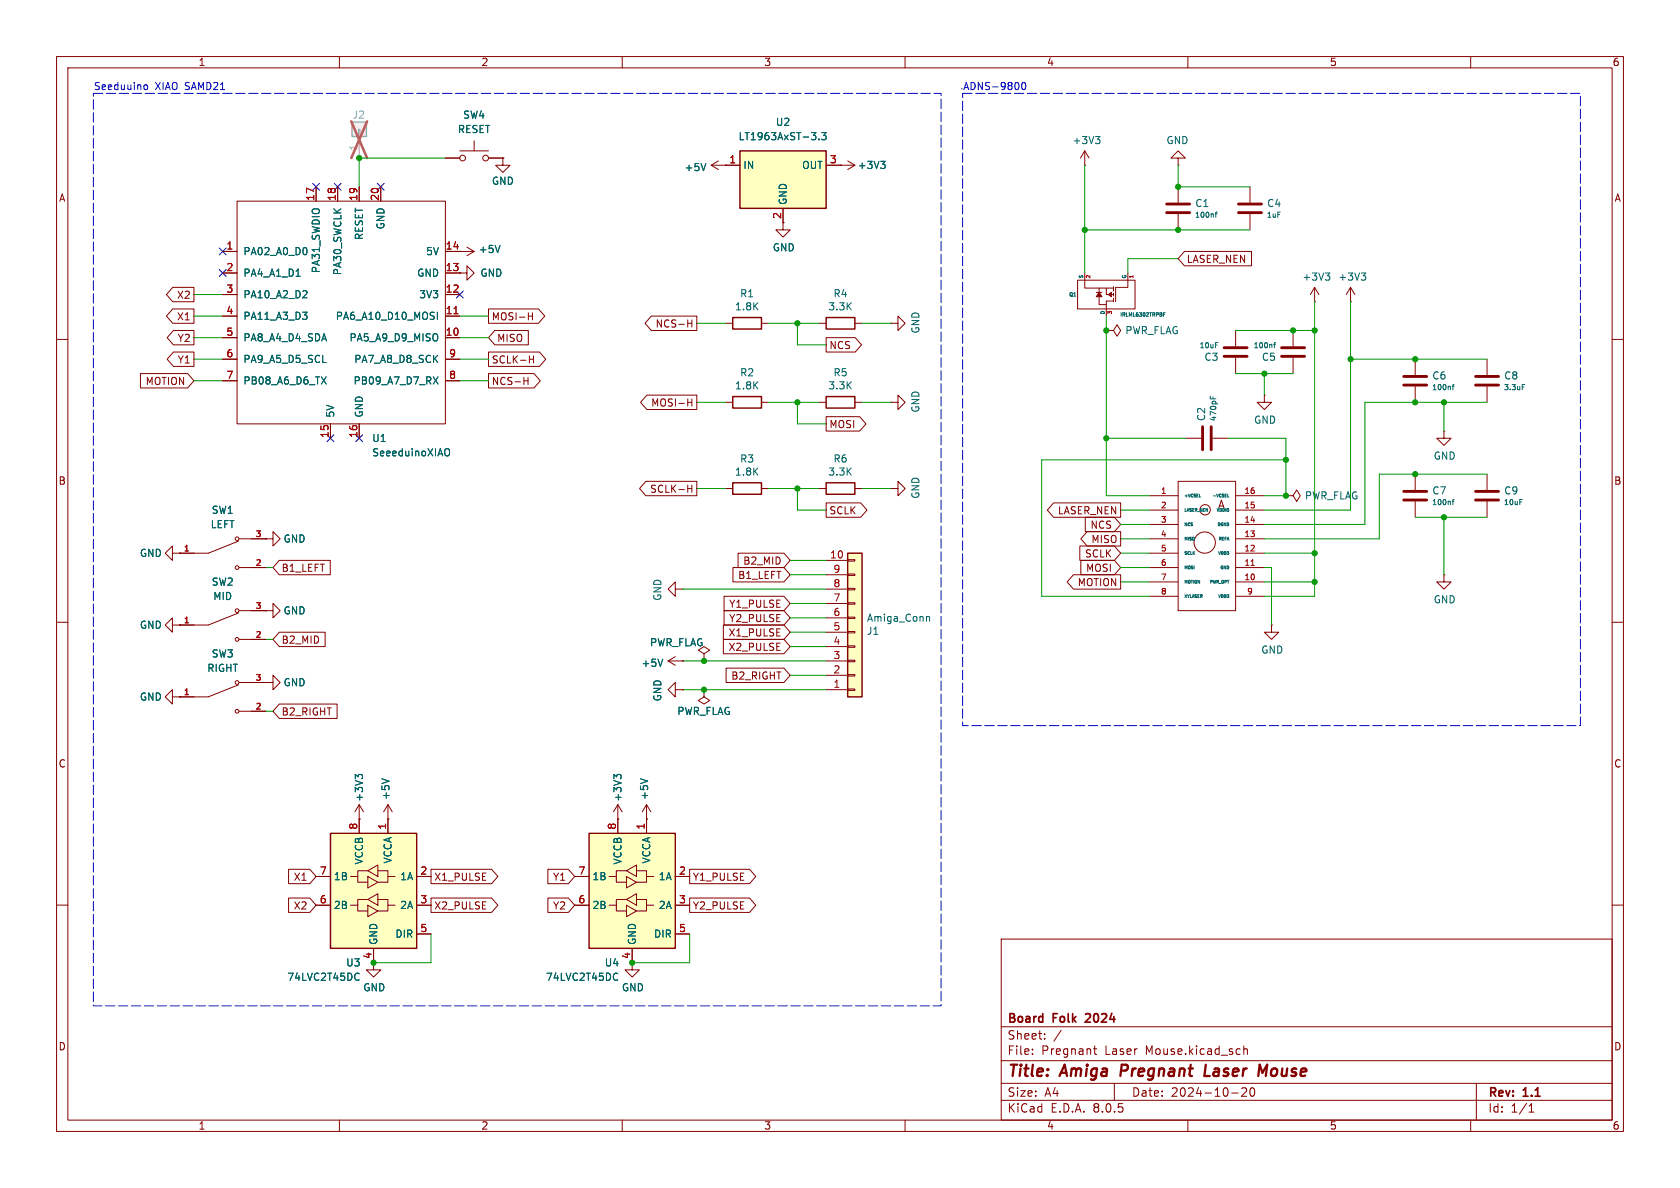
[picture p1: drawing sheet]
<svg xmlns="http://www.w3.org/2000/svg" width="297mm" height="210mm" viewBox="0 0 297 210" stroke-linecap="round" stroke-linejoin="round" font-family="sans-serif">
<g fill="none" stroke="#840000" stroke-width=".18">
<path d="M10 10h277v190h-277zM12 12h273v186h-273zM60 10v2M110 10v2M160 10v2M210 10v2M260 10v2M10 60h2M285 60h2M10 110h2M285 110h2M10 160h2"/>
<path d="M285 160h2M177 166h108v32h-108zM60 198v2M110 198v2M160 198v2M177 194.5h108M177 191.5h108M177 187.5h108M177 181.5h108M182.5 186.3v.1M182.5 185.5v.1M184.7 183.6v.1"/>
<path d="M184.7 182.8v.1M187.6 182.1l-1.3 2M193.3 185.4h.6M193.5 184.9v1.3l.4 .2M197 191.5v3M210 198v2M217.7 193.2h1.2M219.5 192.4l.6-.1 .2 .1 .1 .3-.9 1.1h.9M219.9 185.5l.2-.1 .4 .1v.9M219.9 184.9v1.5M221.2 192.4l.1-.1a.81 .81 0 0 1 .6 .6 .81 .81 0 0 1-.3 .8l-.1 .1a.81 .81 0 0 1-.6-.6 .81 .81 0 0 1 .3-.8zM260 198v2"/>
<path d="M261 191.5v6.5M270.3 196.6h.9M270.3 195.5l.4-.4v1.5"/>
</g>
<path d="M198.3 188.2l-.2 2M213.2 188.2l-.3 2h1M223.2 189.6l.8-1.4-.2 2" fill="none" stroke="#840000" stroke-width=".4"/>
<path d="M192 179.3h-.1M192.7 179.8l-.9 .9h1" fill="none" stroke="#840000" stroke-width=".3"/>
<path d="M130.8 26.7h15.2v10.1h-15.2z" fill="#ffffc2"/>
<path d="M130.8 26.7h15.2v10.1h-15.2z" fill="none" stroke="#840000" stroke-width=".25"/>
<g fill="none" stroke="#840000" stroke-width=".18">
<path d="M41.9 35.6h36.8v39.3h-36.8zM55.9 33v2.6M59.7 33v2.6M63.5 33v2.6M67.3 33v2.6M78.7 27.9h2.6M81.3 26.7h5.1M83.8 24.9v1.8M86.4 27.9h2.5M128.3 29.2h2.5M138.4 36.8v2.6M146 29.2h2.6"/>
<path d="M39.4 44.5h2.5M39.4 59.7h2.5M39.4 55.9h2.5M39.4 52.1h2.5M39.4 48.3h2.5M78.7 44.5h5.1M78.7 59.7h2.6M78.7 55.9h2.6M78.7 52.1h2.6M78.7 48.3h2.6M81.3 44.5h.1M82.5 43.7l1.3 .8"/>
<path d="M83.8 44.5l-1.3 .7M39.4 63.5h2.5M39.4 67.3h2.5M58.4 74.9v2.6M63.5 74.9v2.6M78.7 63.5h2.6M78.7 67.3h2.6M30.5 110.5v-1.3l-1.3 1.3 1.3 1.3v-1.3h1.2M31.7 110.5h.1M42.2 108.4l-5.4 2.1h-5.1M42.3 113h4.7M42.3 108h4.7"/>
<path d="M47 108h1.3v-1.3l1.2 1.3-1.2 1.2v-1.2M47 108h.1M118.1 116.8h2.5M118.1 116.8l1.3 .8M119.4 104.1v-1.2l-1.3 1.2 1.3 1.3v-1.3h1.2M119.4 116.1l-1.3 .7M120.6 116.8h.1M120.6 104.1h.1M30.5 123.2v-1.3l-1.3 1.3 1.3 1.3v-1.3h1.2M31.7 123.2h.1M119.4 121.9v-1.2l-1.3 1.2 1.3 1.3v-1.3h1.2M120.6 121.9h.1"/>
<circle cx="81.8" cy="27.9" r=".51"/>
<circle cx="85.9" cy="27.9" r=".51"/>
<circle cx="41.9" cy="108" r=".33"/>
<circle cx="41.9" cy="113" r=".33"/>
</g>
<g fill="none" stroke="#006464" stroke-width=".18">
<path d="M144.8 24.6v.1M145.3 23.4h.7l-.4 .5 .4 .1v.6l-.2 .1-.5-.1M52.3 48.8h.8M53.5 55.2h.8l-.4 .5M54.2 43.9l.1 .3-.1 .7M54.2 51.4l.1 .2-.1 .3-.7 .7h.8M54.2 55.7l.1 .2-.1 .5M77.3 55.2v1.3M88.4 43.4l-.4 1.2M56.8 66.6l.9 1.3M57.7 66.6l-.9 1.3M76.6 66.6l.8 1.3"/>
<path d="M77.4 66.6l-.8 1.3M78.9 79.3a.43 .43 0 0 1 .6 .4v.5a.43 .43 0 0 1-.6 .4M117.2 116.5l-.5 1.3"/>
</g>
<path d="M80.3 55.5h.7" fill="none" stroke="#a90000" stroke-width=".18"/>
<path d="M62.2 21.6h2.6v2.5h-2.6z" fill="#f0f0f0"/>
<path d="M63.4 22.9h.2v1.2h-.2zM63.5 24.1v3.8" fill="none" stroke="#a1a1a1" stroke-width=".18"/>
<path d="M62.2 21.6h2.6v2.5h-2.6z" fill="none" stroke="#a1a1a1" stroke-width=".25"/>
<path d="M62.1 21.5l2.8 6.4M64.9 21.5l-2.8 6.4" fill="none" stroke="#e65255" stroke-width=".46"/>
<g fill="none" stroke="#840000" stroke-width=".18">
<path d="M88.9 27.9v1.3h-1.3l1.3 1.3 1.3-1.3h-1.3M88.9 27.9h.1M191.8 29.2h.1M191.8 26.7l-.8 1.2M191.8 26.7v2.5M191.8 26.7l.7 1.2M208.3 27.9h1.2l-1.2-1.2-1.3 1.2h1.3v1.3M208.3 29.2h.1M208.3 33v2.8M208.3 37.8v2.8M221 33v2.8M221 37.8v2.8"/>
<path d="M81.3 48.3h1.2v1.2l1.3-1.2-1.3-1.3v1.3M81.3 48.3h.1M190.5 49.5h10.2v5.1h-10.2zM191.8 48.3v2.6h5M193.8 51.7h1M194.3 50.9v2.9h1.3M195.6 50.9v1.2h1.2M195.6 58.4h1.2l.7-1 .6 1-.6 1-.7-1M195.6 58.4h.1M196.8 53.2h-1.2v2.7M196.8 50.7v.7M196.8 51.8v.5"/>
<path d="M196.8 52.7v.6M199.4 48.3v2.5h-2.2v2.5M218.4 58.4v2.8M232.4 53.3h.1M232.4 50.8l-.8 1.3M232.4 50.8v2.5M232.4 50.8l.8 1.3M238.8 53.3h.1M238.8 50.8l-.8 1.3M238.8 50.8v2.5M238.8 50.8l.7 1.3M209.5 77.5h2.8"/>
<path d="M214.4 77.5h2.8M218.4 63.2v2.8M262.9 63.5v2.8M262.9 68.3v2.8M30.5 97.8v-1.3l-1.3 1.3 1.3 1.3v-1.3h1.2M31.7 97.8h.1M42.2 95.7l-5.4 2.1h-5.1M42.3 95.3h4.7M47 95.3h1.3v-1.3l1.2 1.3-1.2 1.2v-1.2M47 95.3h.1M203.2 97.8h5.1M203.2 95.3h5.1"/>
<path d="M203.2 87.6h5.1M203.2 92.7h5.1M203.2 90.2h5.1M208.3 85.1h10.1v22.9h-10.1zM218.4 97.8h5.1M218.4 95.3h5.1M218.4 87.6h5.1M218.4 92.7h5.1M218.4 90.2h5.1M262.9 83.8v2.8M262.9 88.6v2.8M42.3 100.3h4.7"/>
<path d="M203.2 100.3h5.1M203.2 102.9h5.1M203.2 105.4h5.1M218.4 100.3h5.1M218.4 102.9h5.1M218.4 105.4h5.1M224.8 110.5v1.3h1.3l-1.3 1.2-1.3-1.2h1.3M224.8 110.5h.1M255.3 101.6v1.3h1.2l-1.2 1.2-1.3-1.2h1.3M255.3 101.6h.1M42.2 121.1l-5.4 2.1h-5.1M42.3 125.7h4.7"/>
<path d="M42.3 120.7h4.7M66 170.2v1.3h1.3l-1.3 1.2-1.2-1.2h1.2M111.8 170.2v1.3h1.2l-1.2 1.2-1.3-1.2h1.3"/>
<circle cx="41.9" cy="95.3" r=".33"/>
<circle cx="213" cy="95.9" r="1.88"/>
<circle cx="213.1" cy="90.1" r=".91"/>
<circle cx="41.9" cy="100.3" r=".33"/>
<circle cx="41.9" cy="125.7" r=".33"/>
<circle cx="41.9" cy="120.7" r=".33"/>
</g>
<path d="M206.2 37.6h4.1M206.2 36.1h4.1M218.9 37.6h4.1M218.9 36.1h4.1M212.6 75.4v4.1M214.1 75.4v4.1M216.4 61.5h4.1M216.4 63h4.1M260.9 68.1h4M260.9 66.5h4M260.9 88.4h4M260.9 86.9h4" fill="none" stroke="#840000" stroke-width=".51"/>
<g fill="none" stroke="#006464" stroke-width=".18">
<path d="M193.7 24.1h.7l-.4 .5M194.2 24.6l.2 .3v.3l-.2 .2M214.8 37.8h.4M215.2 37.5l-.3 .1v.8M205.7 55.6h.2M206 55.3h-.3v.6M234.3 48.3h.8l-.4 .4M234.8 48.7l.3 .3v.3l-.3 .2M240.7 48.3h.7l-.4 .4M241.2 48.7l.2 .3v.3l-.2 .2M214 70v.5M214.4 70.2v.3"/>
<path d="M214.9 60.6h.4M269.1 68h.4M212 87.9h.3M215.4 97.5l.2 .5 .2-.5M215.8 95h-.2v.5M216.1 97.5h-.2v.5M216.4 95h-.3v.5M216.6 97.5h-.1v.5M216.8 95h-.2v.5M216.9 97.5h.3l-.1 .2M216.9 95.5l.2-.5 .2 .5M217 87.3v.6h.3"/>
<path d="M268.7 88.3h.4M215.4 105.1l.2 .5 .2-.5M216.1 105.2l-.2-.1v.5M216.6 105.2l-.1-.1v.5M216.9 105.1h.3l-.1 .2"/>
</g>
<g fill="#840000" stroke="#840000" stroke-width=".18">
<path d="M194.3 51.7l.5 .8h-1z"/>
<path d="M196 52.1l.5-.4v.8z"/>
</g>
<path d="M192.2 48.7l-.2 .1 .1 .3M196.1 55.3l-.2-.2v.4M200.3 48.7v.4M200.3 48.9h-.6l.1 .1M221.2 99.9h.6" fill="none" stroke="#a90000" stroke-width=".18"/>
<path d="M104.1 147.3h15.3v20.3h-15.3z" fill="#ffffc2"/>
<path d="M104.1 147.3h15.3v20.3h-15.3z" fill="none" stroke="#840000" stroke-width=".25"/>
<g fill="none" stroke="#840000" stroke-width=".18">
<path d="M101.6 154.9h2.5M109 154.9v1.1h1.7M109.2 144.8v2.5M110.7 159l1.8-1v2zM110.7 153.9l1.8-1v2zM110.7 159h-1.7v1h-1.3M110.7 153.9h-1.7v1h-1.3M110.7 154.9l1.8 1.1-1.8 1zM112.5 159h1.8v1M112.5 153.9h1.8v1M114.3 144.8v2.5M115.6 154.9h-1.3v1.1h-1.8"/>
<path d="M119.4 154.9h2.5M101.6 160h2.5M109 160v1h1.7M110.7 160l1.8 1-1.8 1.1zM111.8 167.6v2.6M115.6 160h-1.3v1h-1.8M119.4 160h2.5M119.4 165.1h2.5"/>
</g>
<path d="M108.8 172l.4 .2M109.2 173.2l-.4 .1" fill="none" stroke="#006464" stroke-width=".18"/>
<path d="M58.4 147.3h15.3v20.3h-15.3z" fill="#ffffc2"/>
<path d="M58.4 147.3h15.3v20.3h-15.3z" fill="none" stroke="#840000" stroke-width=".25"/>
<g fill="none" stroke="#840000" stroke-width=".18">
<path d="M148.6 29.2h.1M148.6 29.2h2.5M149.9 28.4l1.2 .8M151.1 29.2l-1.2 .8M157.5 71.1h1.2v-1.2l1.3 1.2-1.3 1.3v-1.3M157.5 71.1h.1M157.5 86.4h1.2v-1.3l1.3 1.3-1.3 1.2v-1.2M157.5 86.4h.1M55.9 154.9h2.5M63.2 154.9v1.1h1.8M63.5 144.8v2.5M65 159l1.8-1v2z"/>
<path d="M65 153.9l1.8-1v2zM65 159h-1.8v1h-1.2M65 153.9h-1.8v1h-1.2M65 154.9l1.8 1.1-1.8 1zM66.8 159h1.8v1M66.8 153.9h1.8v1M68.6 144.8v2.5M69.8 154.9h-1.2v1.1h-1.8M73.7 154.9h2.5M55.9 160h2.5M63.2 160v1h1.8M65 160l1.8 1-1.8 1.1z"/>
<path d="M66 167.6v2.6M69.8 160h-1.2v1h-1.8M73.7 160h2.5M73.7 165.1h2.5"/>
</g>
<path d="M155.7 28.5h.8l-.4 .5M156.2 29l.3 .2v.3l-.3 .3M63.1 172l.4 .2M63.5 173.2l-.4 .1" fill="none" stroke="#006464" stroke-width=".18"/>
<path d="M149.9 97.8h2.5v25.4h-2.5z" fill="#ffffc2"/>
<g fill="none" stroke="#840000" stroke-width=".18">
<path d="M55.9 33v2.6M59.7 33v2.6M63.5 33v2.6M67.3 33v2.6M78.7 27.9h2.6M86.4 27.9h2.5M88.9 27.9h.1M125.7 29.2h5.1M125.7 29.2l1.3 .8M127 28.4l-1.3 .8M128.3 29.2h.1M138.4 36.8v3.8h1.3l-1.3 1.3-1.2-1.3h1.2"/>
<path d="M146 29.2h2.6M148.6 29.2h.1M30.5 54.6h3.8v2.6h-3.8l-1.1-1.3zM30.5 50.8h3.8v2.5h-3.8l-1.1-1.2zM30.7 58.4h3.6v2.6h-3.6l-1.2-1.3zM39.4 55.9h2.5M39.4 44.5h2.5M39.4 59.7h2.5M39.4 52.1h2.5M39.4 48.3h2.5M78.7 55.9h2.6M78.7 44.5h2.6"/>
<path d="M78.7 59.7h2.6M78.7 52.1h2.6M78.7 48.3h2.6M81.3 48.3h.1M81.3 44.5h.1M86.4 54.6h8.8l1.1 1.3-1.1 1.3h-8.8zM87.5 58.4h5.9v2.6h-5.9l-1.1-1.3zM93.4 55.9h.7M94.1 55.3v1.3M115.1 55.9h8.1v2.5h-8.1l-1.1-1.2zM121.6 57.2h.7M122.3 56.6v1.2"/>
<path d="M128.3 57.2h1.2M134.6 57.2h1.3M144.8 57.2h1.2M146 59.7h5.2l1.1 1.3-1.1 1.2h-5.2zM151.1 57.2h1.3M157.5 57.2h1.2v-1.3l1.3 1.3-1.3 1.2v-1.2M157.5 57.2h.1M209.4 44.4h11.8v2.6h-11.8l-1.1-1.3zM228.6 58.4v2.8M24.8 66h8.4l1.1 1.3-1.1 1.3h-8.4zM30.7 62.2h3.6v2.6h-3.6l-1.2-1.3zM39.4 63.5h2.5"/>
<path d="M39.4 67.3h2.5M58.4 74.9v2.6M63.5 74.9v2.6M78.7 63.5h2.6M78.7 67.3h2.6M86.4 62.2h9l1.1 1.3-1.1 1.3h-9zM86.4 66h8l1.1 1.3-1.1 1.3h-8zM92.6 67.3h.7M93.3 66.7v1.3M93.6 63.5h.7M94.3 62.9v1.3M114.4 69.8h8.8v2.6h-8.8l-1.2-1.3z"/>
<path d="M121.6 71.1h.7M122.3 70.5v1.3M128.3 71.1h1.2M134.6 71.1h1.3M144.8 71.1h1.2M146 73.7h6l1.1 1.2-1.1 1.3h-6zM151.1 71.1h1.3M223.5 69.9v1.2h1.3l-1.3 1.3-1.3-1.3h1.3M223.5 69.9h.1M228.6 63.2v2.8M250.2 63.5v2.8M250.2 68.3v2.8"/>
<path d="M255.3 76.2v1.3h1.2l-1.2 1.2-1.3-1.2h1.3M255.3 76.2h.1M31.7 97.8h.1M31.7 97.8h2.6M44.4 95.3h2.6M47 95.3h.1M49.4 99.1h9v2.5h-9l-1.1-1.3zM114.2 85.1h9v2.5h-9l-1.1-1.2zM121.6 86.4h.7M122.3 85.8v1.2M128.3 86.4h1.2M130.5 97.8h8.1l1.1 1.3-1.1 1.2h-8.1z"/>
<path d="M134.6 86.4h1.3M144.8 86.4h1.2M146 88.9h6.2l1.1 1.3-1.1 1.2h-6.2zM146 99.1h3.9M149.9 98.9h1.2v.3h-1.2zM151.1 86.4h1.3M186.3 88.9h11.8v2.5h-11.8l-1.1-1.2zM190.9 96.5h6.1l1.1 1.3-1.1 1.3h-6.1zM191.1 99.1h5.9l1.1 1.2-1.1 1.3h-5.9zM191.9 91.4h5.1l1.1 1.3-1.1 1.3h-5.1zM192.2 94h5.9v2.5h-5.9l-1.1-1.2zM227.3 87.6h1.3l.6-1 .7 1-.7 1-.6-1"/>
<path d="M227.3 87.6h.1M250.2 83.8v2.8M250.2 88.6v2.8M31.7 110.5h.1M31.7 110.5h2.6M44.4 100.3h2.6M44.4 113h2.6M44.4 108h2.6M47 108h.1M49.4 111.8h8.1v2.5h-8.1l-1.1-1.3zM120.6 116.8h.1M124.5 115.6l-1.1-.7 1.1-.6 1 .6-1 .7v1.2"/>
<path d="M124.5 116.8h.1M127.9 110.5h10.7l1.1 1.3-1.1 1.2h-10.7zM127.9 113h10.7l1.1 1.3-1.1 1.3h-10.7zM128 107.9h10.6l1.1 1.3-1.1 1.3h-10.6zM128 105.4h10.6l1.1 1.3-1.1 1.3h-10.6zM128.4 118.1h10.2l1.1 1.3-1.1 1.3h-10.2zM129.6 100.3h9l1.1 1.3-1.1 1.3h-9zM146 119.4h3.9M146 116.8h3.9M146 114.3h3.9M146 111.8h3.9M146 109.2h3.9"/>
<path d="M146 106.7h3.9M146 104.1h3.9M146 101.6h3.9M149.9 101.5h1.2v.2h-1.2zM149.9 104h1.2v.3h-1.2zM149.9 106.6h1.2v.2h-1.2zM149.9 109.1h1.2v.2h-1.2zM149.9 111.6h1.2v.3h-1.2zM149.9 114.2h1.2v.2h-1.2zM149.9 116.7h1.2v.3h-1.2zM149.9 119.3h1.2v.2h-1.2zM189.8 101.6h8.3v2.5h-8.3l-1.1-1.2z"/>
<path d="M31.7 123.2h.1M31.7 123.2h2.6M44.4 125.7h2.6M44.4 120.7h2.6M47 120.7h1.3v-1.3l1.2 1.3-1.2 1.2v-1.2M47 120.7h.1M49.4 124.5h10.2v2.5h-10.2l-1.1-1.3zM120.6 121.9h.1M124.5 121.9v1.3l1 .6-1 .7-1.1-.7 1.1-.6M124.5 121.9h.1M146 121.9h3.9M149.9 121.8h1.2v.2h-1.2z"/>
<path d="M51 158.7h3.8l1.1 1.3-1.1 1.3h-3.8zM51 153.7h3.8l1.1 1.2-1.1 1.3h-3.8zM55.9 154.9h2.5M63.5 144.8h.1M63.5 142.2l-.8 1.3M63.5 142.2v5.1M63.5 142.2l.8 1.3M68.6 144.8h.1M68.6 142.2l.7 1.3M68.6 142.2v5.1M68.6 142.2l-.8 1.3M73.7 154.9h2.5"/>
<path d="M76.2 153.7h10.7l1.1 1.2-1.1 1.3h-10.7zM76.2 158.7h10.7l1.1 1.3-1.1 1.3h-10.7zM96.9 153.7h3.6l1.1 1.2-1.1 1.3h-3.6zM96.9 158.7h3.6l1.1 1.3-1.1 1.3h-3.6zM101.6 154.9h2.5M109.2 144.8h.1M109.2 142.2l-.7 1.3M109.2 142.2v5.1M109.2 142.2l.8 1.3M114.3 144.8h.1M114.3 142.2l.8 1.3M114.3 142.2v5.1"/>
<path d="M114.3 142.2l-.8 1.3M119.4 154.9h2.5M121.9 158.7h10.6l1.1 1.3-1.1 1.3h-10.6zM121.9 153.7h10.6l1.1 1.2-1.1 1.3h-10.6zM55.9 160h2.5M66 167.6v2.6M73.7 160h2.5M73.7 165.1h2.5M101.6 160h2.5M111.8 167.6v2.6M119.4 160h2.5M119.4 165.1h2.5"/>
</g>
<path d="M129.5 56.1h5.1v2.1h-5.1zM146 56.1h5.1v2.1h-5.1zM129.5 70.1h5.1v2h-5.1zM146 70.1h5.1v2h-5.1zM129.5 85.3h5.1v2.1h-5.1zM146 85.3h5.1v2.1h-5.1zM149.9 97.8h2.5v25.4h-2.5z" fill="none" stroke="#840000" stroke-width=".25"/>
<g fill="none" stroke="#006464" stroke-width=".18">
<path d="M124.8 28.9l-.4 1.3M144.8 24.6v.1M145.3 23.4h.7l-.4 .5 .4 .1v.6l-.2 .1-.5-.1M155.7 28.5h.8l-.4 .5M156.2 29l.3 .2v.3l-.3 .3M52.3 48.8h.8M53.5 55.2h.8l-.4 .5M54.2 43.9l.1 .3-.1 .7M54.2 51.4l.1 .2-.1 .3-.7 .7h.8M54.2 55.7l.1 .2-.1 .5M77.3 55.2v1.3M88.4 43.4l-.4 1.2"/>
<path d="M56.8 66.6l.9 1.3M57.7 66.6l-.9 1.3M76.6 66.6l.8 1.3M77.4 66.6l-.8 1.3M78.9 79.3a.43 .43 0 0 1 .6 .4v.5a.43 .43 0 0 1-.6 .4M225.2 60.9h.3M225.5 60.6l-.2 .1v.8M256.7 68.3h.4M257.1 68l-.3 .1v.8M256.7 88.6h.4M257.1 88.3l-.3 .1v.8M117.2 116.5l-.5 1.3"/>
<path d="M163.9 109h.4v.8M63.3 137.1l.2-.2h.3l.3 .2M63.3 137.3l-.5-.4v.8M67.5 137.7l1.3 .4M109 137.3l-.5-.4v.8M109 137.1l.3-.2h.3l.2 .2M113.2 137.7l1.3 .4M63.1 172l.4 .2M63.5 173.2l-.4 .1M108.8 172l.4 .2M109.2 173.2l-.4 .1"/>
</g>
<path d="M226.6 61.5h4M226.6 63h4M248.2 68.1h4M248.2 66.5h4M248.2 88.4h4M248.2 86.9h4" fill="none" stroke="#840000" stroke-width=".51"/>
<path d="M25.5 15.1l.4-.1 .2 .2-.1 .6h-.3l-.2-.1M180.7 14.7l.2-.1a.68 .68 0 0 1 .5 .6 .68 .68 0 0 1-.5 .6l-.2-.1-.1-.3z" fill="none" stroke="#0000c2" stroke-width=".18"/>
<path d="M16.5 16.5h149.9v161.3h-149.9zM170.2 16.5h109.2v111.8h-109.2z" fill="none" stroke="#0000c2" stroke-width=".18" stroke-dasharray="1.7 .6"/>
<g fill="none" stroke="#009600" stroke-width=".18">
<path d="M78.7 27.9h-15.2v5.1M191.8 29.2v19.1M208.3 29.2v3.8h12.7M34.3 59.7h5.1M34.3 52.1h5.1M34.3 55.9h5.1M81.3 59.7h5.1M81.3 55.9h5.1M123.2 57.2h5.1M135.9 57.2h8.9M141 57.2v3.8h5M152.4 57.2h5.1"/>
<path d="M191.8 40.6h29.2M195.6 55.9v31.7h7.6M208.3 45.7h-8.9v2.6M218.4 58.4h14M232.4 53.3v52.1h-8.9M238.8 53.3v36.9h-15.3M34.3 63.5h5.1M34.3 67.3h5.1M81.3 63.5h5.1M81.3 67.3h5.1M123.2 71.1h5.1M135.9 71.1h8.9"/>
<path d="M141 71.1v3.8h5M152.4 71.1h5.1M195.6 77.5h13.9M217.2 77.5h10.1v10.1h-3.8M218.4 66h10.2M223.5 66v3.9M238.8 63.5h24.1M255.3 71.1v5.1M262.9 71.1h-21.6v21.6h-17.8M123.2 86.4h5.1M135.9 86.4h8.9M139.7 99.1h6.3"/>
<path d="M141 86.4v3.8h5M152.4 86.4h5.1M198.1 90.2h5.1M198.1 92.7h5.1M198.1 97.8h5.1M198.1 95.3h5.1M223.5 97.8h8.9M227.3 81.3h-43.2v24.1h19.1M250.2 91.4h12.7M255.3 91.4v10.2M262.9 83.8h-19.1v11.5h-20.3M47 100.3h1.3"/>
<path d="M47 113h1.3M120.6 116.8h25.4M120.6 104.1h25.4M139.7 101.6h6.3M139.7 111.8h6.3M139.7 109.2h6.3M139.7 114.3h6.3M139.7 119.4h6.3M139.7 106.7h6.3M198.1 102.9h5.1M198.1 100.3h5.1M223.5 102.9h8.9"/>
<path d="M223.5 100.3h1.3v10.2M47 125.7h1.3M120.6 121.9h25.4M76.2 165.1v5.1h-10.2M121.9 165.1v5.1h-10.1"/>
</g>
<g fill="none" stroke="#000084" stroke-width=".18">
<path d="M55.3 32.4l1.2 1.2M56.5 32.4l-1.2 1.2M59.1 32.4l1.2 1.2M60.3 32.4l-1.2 1.2M66.7 32.4l1.2 1.2M67.9 32.4l-1.2 1.2M38.8 47.7l1.2 1.2M38.8 43.8l1.2 1.3M40 47.7l-1.2 1.2M40 43.8l-1.2 1.3M80.7 51.5l1.2 1.2M81.9 51.5l-1.2 1.2"/>
<path d="M57.8 76.9l1.2 1.2M59 76.9l-1.2 1.2M62.9 76.9l1.2 1.2M64.1 76.9l-1.2 1.2"/>
</g>
<path d="M80.3 55.5h.7" fill="none" stroke="#a90000" stroke-width=".18"/>
<g fill="#009600" stroke="#009600" stroke-width=".18">
<circle cx="111.8" cy="170.2" r=".46"/>
<circle cx="66" cy="170.2" r=".46"/>
<circle cx="124.5" cy="121.9" r=".46"/>
<circle cx="124.5" cy="116.8" r=".46"/>
<circle cx="141" cy="57.2" r=".46"/>
<circle cx="141" cy="71.1" r=".46"/>
<circle cx="63.5" cy="27.9" r=".46"/>
<circle cx="255.3" cy="71.1" r=".46"/>
<circle cx="250.2" cy="83.8" r=".46"/>
<circle cx="255.3" cy="91.4" r=".46"/>
<circle cx="238.8" cy="63.5" r=".46"/>
<circle cx="250.2" cy="71.1" r=".46"/>
<circle cx="250.2" cy="63.5" r=".46"/>
<circle cx="228.6" cy="58.4" r=".46"/>
<circle cx="232.4" cy="58.4" r=".46"/>
<circle cx="223.5" cy="66" r=".46"/>
<circle cx="141" cy="86.4" r=".46"/>
<circle cx="232.4" cy="97.8" r=".46"/>
<circle cx="227.3" cy="81.3" r=".46"/>
<circle cx="227.3" cy="87.6" r=".46"/>
<circle cx="232.4" cy="102.9" r=".46"/>
<circle cx="195.6" cy="58.4" r=".46"/>
<circle cx="195.6" cy="77.5" r=".46"/>
<circle cx="208.3" cy="40.6" r=".46"/>
<circle cx="191.8" cy="40.6" r=".46"/>
<circle cx="208.3" cy="33" r=".46"/>
</g>
<g font-size="2.8" fill="#840000">
<text x="178" y="190.9">Title:</text>
<text x="187.7" y="190.9">Amiga</text>
<text x="198.9" y="190.9">Pregnant</text>
<text x="214.6" y="190.9">Laser</text>
<text x="224.9" y="190.9">Mouse</text>
</g>
<g font-size="2.1" fill="#840000">
<text x="178" y="184">Sheet:</text>
<text x="178" y="181.2">Board</text>
<text x="186.2" y="181.2">Folk</text>
<text x="192.6" y="181.2">2024</text>
<text x="178" y="186.7">File:</text>
<text x="184.1" y="186.7">Pregnant</text>
<text x="195.4" y="186.7">Laser</text>
<text x="202.7" y="186.7">Mouse.kicad_sch</text>
<text x="178" y="196.9">KiCad</text>
<text x="178" y="194.1">Size:</text>
<text x="184.7" y="194.1">A4</text>
<text x="185.7" y="196.9">E.D.A.</text>
<text x="193.3" y="196.9">8.0.5</text>
<text x="200" y="194.1">Date:</text>
<text x="207" y="194.1">2024-10-20</text>
<text x="263" y="194.3">Rev:</text>
<text x="263" y="196.9">Id:</text>
<text x="267.1" y="196.9">1/1</text>
<text x="269.4" y="194.3">1.1</text>
</g>
<text font-size="2" fill="#840000" x="215.2" y="90.2">A</text>
<g font-size="1.8" fill="#840000">
<text x="35" y="11.9">1</text>
<text x="85" y="11.9">2</text>
<text x="135" y="11.9">3</text>
<text x="185" y="11.9">4</text>
<text x="235" y="11.9">5</text>
<text x="285" y="11.9">6</text>
<text x="10.3" y="35.9">A</text>
<text x="285.3" y="35.9">A</text>
<text x="209.7" y="46.7">LASER_NEN</text>
<text x="31.2" y="53">X2</text>
<text x="31.2" y="56.8">X1</text>
<text x="86.8" y="56.8">MOSI-H</text>
<text x="115.8" y="58.1">NCS-H</text>
<text x="31.3" y="64.5">Y1</text>
<text x="31.3" y="60.6">Y2</text>
<text x="86.8" y="64.5">SCLK-H</text>
<text x="87.8" y="60.6">MISO</text>
<text x="146.5" y="61.9">NCS</text>
<text x="25.6" y="68.3">MOTION</text>
<text x="86.8" y="68.3">NCS-H</text>
<text x="115" y="72.1">MOSI-H</text>
<text x="146.5" y="75.9">MOSI</text>
<text x="10.3" y="85.9">B</text>
<text x="114.8" y="87.3">SCLK-H</text>
<text x="285.3" y="85.9">B</text>
<text x="146.5" y="91.1">SCLK</text>
<text x="186.9" y="91.1">LASER_NEN</text>
<text x="192.7" y="93.7">NCS</text>
<text x="49.7" y="101.3">B1_LEFT</text>
<text x="131.3" y="100">B2_MID</text>
<text x="191.7" y="98.7">SCLK</text>
<text x="191.9" y="101.3">MOSI</text>
<text x="192.8" y="96.2">MISO</text>
<text x="128.8" y="107.6">Y1_PULSE</text>
<text x="130.4" y="102.6">B1_LEFT</text>
<text x="190.4" y="103.8">MOTION</text>
<text x="49.7" y="114">B2_MID</text>
<text x="128.7" y="112.7">X1_PULSE</text>
<text x="128.8" y="110.2">Y2_PULSE</text>
<text x="128.7" y="115.3">X2_PULSE</text>
<text x="129.2" y="120.3">B2_RIGHT</text>
<text x="49.7" y="126.7">B2_RIGHT</text>
<text x="10.3" y="135.9">C</text>
<text x="285.3" y="135.9">C</text>
<text x="51.8" y="155.9">X1</text>
<text x="76.7" y="155.9">X1_PULSE</text>
<text x="97.7" y="155.9">Y1</text>
<text x="122.4" y="155.9">Y1_PULSE</text>
<text x="51.8" y="161">X2</text>
<text x="76.7" y="161">X2_PULSE</text>
<text x="97.7" y="161">Y2</text>
<text x="122.4" y="161">Y2_PULSE</text>
<text x="65.8" y="169.6" transform="rotate(-90 65.8 169.6)">4</text>
<text x="111.5" y="169.6" transform="rotate(-90 111.5 169.6)">4</text>
<text x="10.3" y="185.9">D</text>
<text x="285.3" y="185.9">D</text>
<text x="35" y="199.9">1</text>
<text x="85" y="199.9">2</text>
<text x="135" y="199.9">3</text>
<text x="185" y="199.9">4</text>
<text x="235" y="199.9">5</text>
<text x="285" y="199.9">6</text>
</g>
<g font-size="1.8" fill="#0000c2">
<text x="16.5" y="16">Seeduuino</text>
<text x="27.4" y="16">XIAO SAMD21</text>
<text x="170.2" y="16">ADNS-9800</text>
</g>
<text font-size="1.8" fill="#989898" x="62.2" y="21.2">J2</text>
<g font-size="1.8" fill="#006464">
<text x="80.8" y="23.7">RESET</text>
<text x="81.8" y="21.2">SW4</text>
<text x="137.1" y="22.5">U2</text>
<text x="130.5" y="25">LT1963AxST-3.3</text>
<text x="189.5" y="25.7">+3V3</text>
<text x="206.1" y="25.7">GND</text>
<text x="86.9" y="32.9">GND</text>
<text x="120.9" y="30.5">+5V</text>
<text x="131.3" y="30.1">IN</text>
<text x="141.7" y="30.1">OUT</text>
<text x="151.5" y="30.1">+3V3</text>
<text x="68.2" y="40.6" transform="rotate(-90 68.2 40.6)">GND</text>
<text x="139.3" y="36.3" transform="rotate(-90 139.3 36.3)">GND</text>
<text x="211.2" y="36.8">C1</text>
<text x="223.9" y="36.8">C4</text>
<text x="42.9" y="45.3">PA02_A0_D0</text>
<text x="64.4" y="42.5" transform="rotate(-90 64.4 42.5)">RESET</text>
<text x="75.2" y="45.3">5V</text>
<text x="84.5" y="44.9">+5V</text>
<text x="136.5" y="44.6">GND</text>
<text x="42.9" y="49.1">PA4_A1_D1</text>
<text x="42.9" y="52.9">PA10_A2_D2</text>
<text x="56.7" y="48.4" transform="rotate(-90 56.7 48.4)">PA31_SWDIO</text>
<text x="60.6" y="48.8" transform="rotate(-90 60.6 48.8)">PA30_SWCLK</text>
<text x="73.7" y="49.1">GND</text>
<text x="74" y="52.9">3V3</text>
<text x="84.8" y="49.1">GND</text>
<text x="130.7" y="52.8">R1</text>
<text x="147.2" y="52.8">R4</text>
<text x="230.1" y="49.8">+3V3</text>
<text x="236.5" y="49.8">+3V3</text>
<text x="42.9" y="56.7">PA11_A3_D3</text>
<text x="59.3" y="56.7">PA6_A10_D10_MOSI</text>
<text x="129.8" y="55.1">1.8K</text>
<text x="146.3" y="55.1">3.3K</text>
<text x="162.7" y="59.1" transform="rotate(-90 162.7 59.1)">GND</text>
<text x="198.8" y="59.3">PWR_FLAG</text>
<text x="42.9" y="60.6">PA8_A4_D4_SDA</text>
<text x="42.9" y="64.4">PA9_A5_D5_SCL</text>
<text x="61.7" y="60.6">PA5_A9_D9_MISO</text>
<text x="62.5" y="64.4">PA7_A8_D8_SCK</text>
<text x="212.8" y="64">C3</text>
<text x="223" y="64">C5</text>
<text x="42.9" y="68.2">PB08_A6_D6_TX</text>
<text x="62.4" y="68.2">PB09_A7_D7_RX</text>
<text x="129.8" y="69">1.8K</text>
<text x="130.7" y="66.7">R2</text>
<text x="146.3" y="69">3.3K</text>
<text x="147.2" y="66.7">R5</text>
<text x="253.1" y="67.3">C6</text>
<text x="265.8" y="67.3">C8</text>
<text x="59.3" y="73.9" transform="rotate(-90 59.3 73.9)">5V</text>
<text x="64.4" y="73.9" transform="rotate(-90 64.4 73.9)">GND</text>
<text x="162.7" y="73" transform="rotate(-90 162.7 73)">GND</text>
<text x="213.3" y="74.5" transform="rotate(-90 213.3 74.5)">C2</text>
<text x="221.6" y="75.1">GND</text>
<text x="65.7" y="78.3">U1</text>
<text x="65.7" y="80.9">SeeeduinoXIAO</text>
<text x="130.7" y="82">R3</text>
<text x="147.2" y="82">R6</text>
<text x="253.4" y="81.5">GND</text>
<text x="129.8" y="84.3">1.8K</text>
<text x="146.3" y="84.3">3.3K</text>
<text x="162.7" y="88.3" transform="rotate(-90 162.7 88.3)">GND</text>
<text x="230.6" y="88.5">PWR_FLAG</text>
<text x="253.1" y="87.6">C7</text>
<text x="265.8" y="87.6">C9</text>
<text x="37.2" y="93.6">LEFT</text>
<text x="37.3" y="91">SW1</text>
<text x="24.6" y="98.7">GND</text>
<text x="50" y="96.1">GND</text>
<text x="37.3" y="103.7">SW2</text>
<text x="37.6" y="106.3">MID</text>
<text x="117.1" y="106.3" transform="rotate(-90 117.1 106.3)">GND</text>
<text x="253.4" y="106.9">GND</text>
<text x="24.6" y="111.4">GND</text>
<text x="50" y="108.8">GND</text>
<text x="153.2" y="112.4">J1</text>
<text x="153.2" y="110.1">Amiga_Conn</text>
<text x="36.5" y="119">RIGHT</text>
<text x="37.3" y="116.4">SW3</text>
<text x="113.3" y="118.1">+5V</text>
<text x="114.8" y="114.5">PWR_FLAG</text>
<text x="222.9" y="115.7">GND</text>
<text x="24.6" y="124.1">GND</text>
<text x="50" y="121.5">GND</text>
<text x="117.1" y="124.1" transform="rotate(-90 117.1 124.1)">GND</text>
<text x="119.6" y="126.6">PWR_FLAG</text>
<text x="64.4" y="141.8" transform="rotate(-90 64.4 141.8)">+3V3</text>
<text x="69.1" y="141.5" transform="rotate(-90 69.1 141.5)">+5V</text>
<text x="110.1" y="141.8" transform="rotate(-90 110.1 141.8)">+3V3</text>
<text x="114.8" y="141.5" transform="rotate(-90 114.8 141.5)">+5V</text>
<text x="58.9" y="155.8">1B</text>
<text x="64.4" y="152.9" transform="rotate(-90 64.4 152.9)">VCCB</text>
<text x="69.4" y="152.7" transform="rotate(-90 69.4 152.7)">VCCA</text>
<text x="70.7" y="155.8">1A</text>
<text x="104.6" y="155.8">1B</text>
<text x="110.1" y="152.9" transform="rotate(-90 110.1 152.9)">VCCB</text>
<text x="115.2" y="152.7" transform="rotate(-90 115.2 152.7)">VCCA</text>
<text x="116.4" y="155.8">1A</text>
<text x="58.9" y="160.9">2B</text>
<text x="70.7" y="160.9">2A</text>
<text x="104.6" y="160.9">2B</text>
<text x="116.4" y="160.9">2A</text>
<text x="66.9" y="167.1" transform="rotate(-90 66.9 167.1)">GND</text>
<text x="69.8" y="166">DIR</text>
<text x="112.6" y="167.1" transform="rotate(-90 112.6 167.1)">GND</text>
<text x="115.5" y="166">DIR</text>
<text x="50.7" y="173.6">74LVC2T45DC</text>
<text x="61.1" y="171">U3</text>
<text x="96.4" y="173.6">74LVC2T45DC</text>
<text x="106.8" y="171">U4</text>
<text x="64.1" y="175.4">GND</text>
<text x="109.9" y="175.4">GND</text>
</g>
<text font-size="1.8" fill="#aaa" x="63.2" y="26.7" transform="rotate(-90 63.2 26.7)">1</text>
<g font-size="1.8" fill="#a90000">
<text x="128.8" y="29">1</text>
<text x="146.6" y="29">3</text>
<text x="55.6" y="35.6" transform="rotate(-90 55.6 35.6)">17</text>
<text x="59.4" y="35.6" transform="rotate(-90 59.4 35.6)">18</text>
<text x="63.2" y="35.6" transform="rotate(-90 63.2 35.6)">19</text>
<text x="67.1" y="35.6" transform="rotate(-90 67.1 35.6)">20</text>
<text x="138.2" y="38.8" transform="rotate(-90 138.2 38.8)">2</text>
<text x="39.9" y="44.2">1</text>
<text x="78.7" y="44.2">14</text>
<text x="39.9" y="48">2</text>
<text x="39.9" y="51.8">3</text>
<text x="78.7" y="51.8">12</text>
<text x="78.7" y="48">13</text>
<text x="39.9" y="55.6">4</text>
<text x="39.9" y="59.4">5</text>
<text x="78.7" y="59.4">10</text>
<text x="78.7" y="55.6">11</text>
<text x="39.9" y="63.2">6</text>
<text x="79.3" y="63.2">9</text>
<text x="39.9" y="67.1">7</text>
<text x="79.3" y="67.1">8</text>
<text x="58.2" y="77.5" transform="rotate(-90 58.2 77.5)">15</text>
<text x="63.2" y="77.5" transform="rotate(-90 63.2 77.5)">16</text>
<text x="146.6" y="98.8">10</text>
<text x="147.2" y="101.3">9</text>
<text x="147.2" y="106.4">7</text>
<text x="147.2" y="103.9">8</text>
<text x="147.2" y="111.5">5</text>
<text x="147.2" y="109">6</text>
<text x="147.2" y="119.1">2</text>
<text x="147.2" y="116.6">3</text>
<text x="147.2" y="114">4</text>
<text x="147.2" y="121.7">1</text>
<text x="63.2" y="146.8" transform="rotate(-90 63.2 146.8)">8</text>
<text x="68.3" y="146.8" transform="rotate(-90 68.3 146.8)">1</text>
<text x="109" y="146.8" transform="rotate(-90 109 146.8)">8</text>
<text x="114" y="146.8" transform="rotate(-90 114 146.8)">1</text>
<text x="56.4" y="154.7">7</text>
<text x="74.2" y="154.7">2</text>
<text x="102.2" y="154.7">7</text>
<text x="119.9" y="154.7">2</text>
<text x="56.4" y="159.8">6</text>
<text x="74.2" y="159.8">3</text>
<text x="102.2" y="159.8">6</text>
<text x="119.9" y="159.8">3</text>
<text x="74.2" y="164.8">5</text>
<text x="119.9" y="164.8">5</text>
</g>
<text font-size="1.4" fill="#006464" x="215.2" y="74.6" transform="rotate(-90 215.2 74.6)">470pF</text>
<g font-size="1.4" fill="#a90000">
<text x="205.1" y="87.4">1</text>
<text x="205.1" y="89.9">2</text>
<text x="219.9" y="89.9">15</text>
<text x="219.9" y="87.4">16</text>
<text x="45.1" y="95">3</text>
<text x="205.1" y="92.5">3</text>
<text x="205.1" y="95">4</text>
<text x="219.9" y="95">13</text>
<text x="219.9" y="92.5">14</text>
<text x="32.4" y="97.5">1</text>
<text x="45.1" y="100.1">2</text>
<text x="205.1" y="97.5">5</text>
<text x="205.1" y="100.1">6</text>
<text x="219.9" y="100.1">11</text>
<text x="219.9" y="97.5">12</text>
<text x="45.1" y="107.7">3</text>
<text x="205.1" y="102.6">7</text>
<text x="205.1" y="105.2">8</text>
<text x="219.9" y="102.6">10</text>
<text x="220.4" y="105.2">9</text>
<text x="32.4" y="110.2">1</text>
<text x="45.1" y="112.8">2</text>
<text x="32.4" y="122.9">1</text>
<text x="45.1" y="125.5">2</text>
<text x="45.1" y="120.4">3</text>
</g>
<g font-size="1.3" fill="#006464">
<text x="211.1" y="38.7">100nf</text>
<text x="223.8" y="38.7">1uF</text>
<text x="211.9" y="61.7">10uF</text>
<text x="221.5" y="61.7">100nf</text>
<text x="253.1" y="69.2">100nf</text>
<text x="265.8" y="69.2">3.3uF</text>
<text x="253.1" y="89.5">100nf</text>
<text x="265.8" y="89.5">10uF</text>
</g>
<g font-size=".9" fill="#006464">
<text x="188.9" y="52.6">Q1</text>
<text x="191.5" y="49.4" transform="rotate(-90 191.5 49.4)">S</text>
<text x="199.1" y="49.4" transform="rotate(-90 199.1 49.4)">G</text>
<text x="195.3" y="55.7" transform="rotate(-90 195.3 55.7)">D</text>
<text x="197.9" y="56.2">IRLML6302TRPBF</text>
</g>
<g font-size=".9" fill="#a90000">
<text x="193.1" y="49.4" transform="rotate(-90 193.1 49.4)">2</text>
<text x="200.7" y="49.4" transform="rotate(-90 200.7 49.4)">1</text>
<text x="196.9" y="55.7" transform="rotate(-90 196.9 55.7)">3</text>
</g>
<g font-size=".7" fill="#006464">
<text x="209.3" y="88.1">+VCSEL</text>
<text x="214.1" y="88.1">-VCSEL</text>
<text x="209.3" y="90.7">LASER_NEN</text>
<text x="209.3" y="93.2">NCS</text>
<text x="209.3" y="95.7">MISO</text>
<text x="214.8" y="90.7">VDDIO</text>
<text x="215" y="93.2">DGND</text>
<text x="215.2" y="95.7">REFA</text>
<text x="209.3" y="98.3">SCLK</text>
<text x="209.3" y="100.8">MOSI</text>
<text x="215.1" y="98.3">VDD3</text>
<text x="215.5" y="100.8">GND</text>
<text x="209.3" y="103.4">MOTION</text>
<text x="209.3" y="105.9">XYLASER</text>
<text x="213.7" y="103.4">PWR_OPT</text>
<text x="215.1" y="105.9">VDD3</text>
</g>
</svg>
